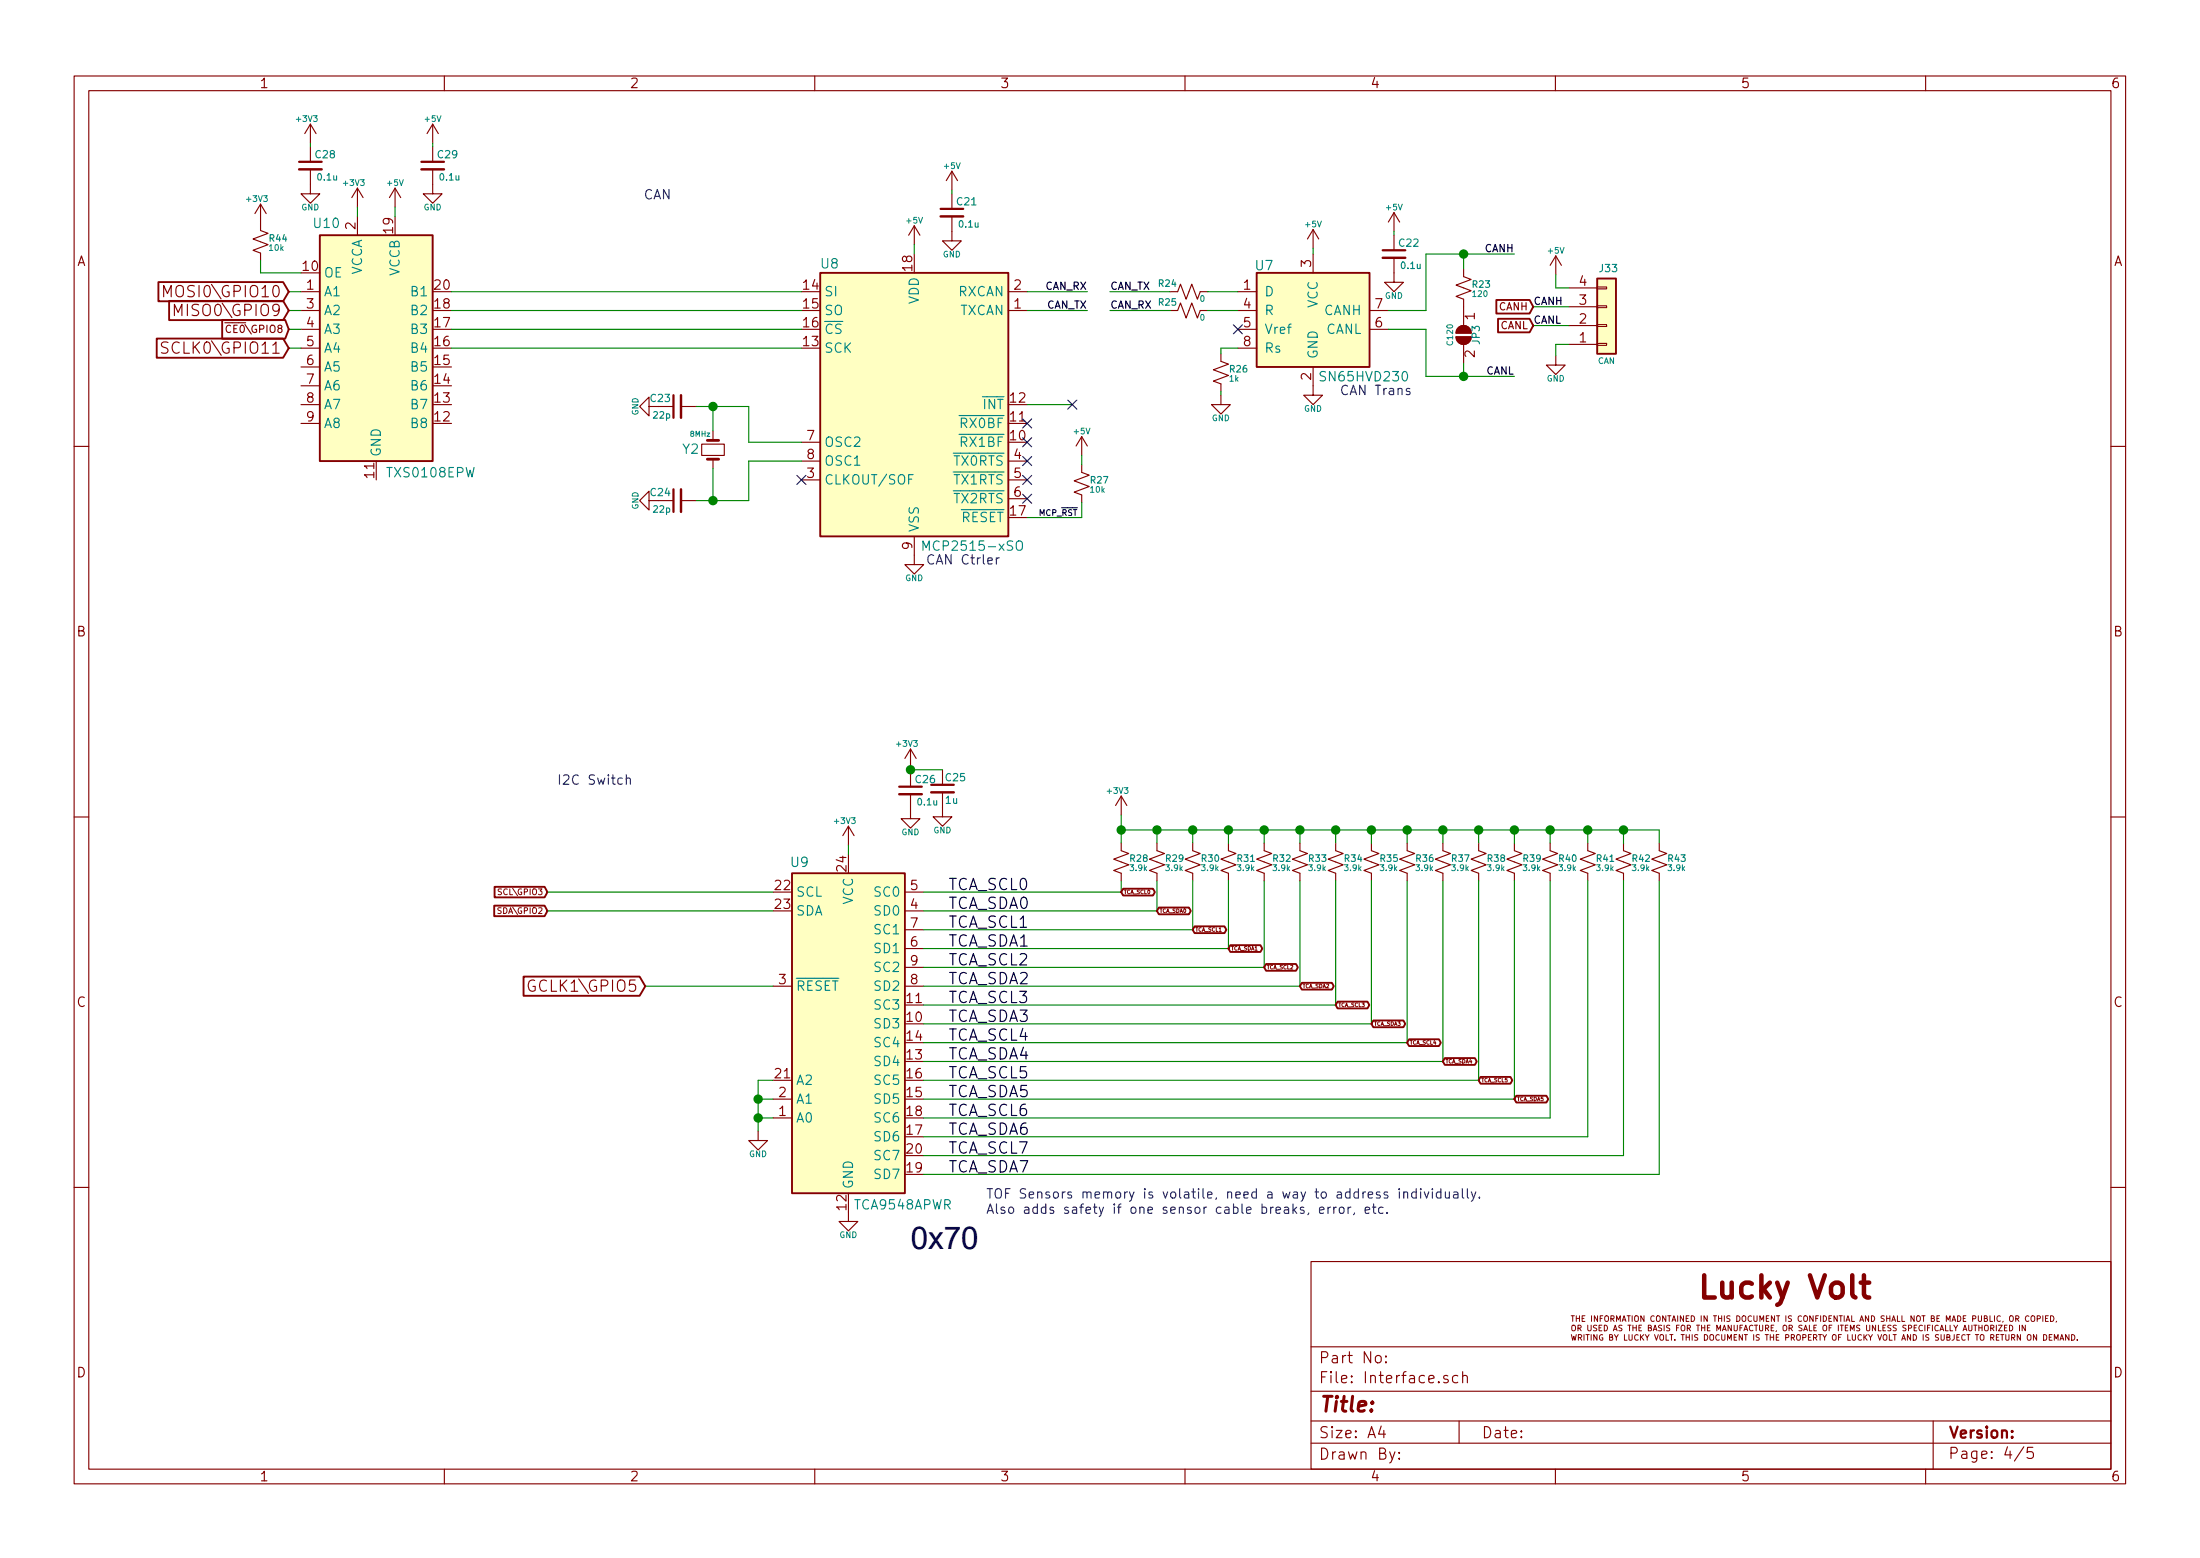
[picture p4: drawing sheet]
<svg xmlns="http://www.w3.org/2000/svg" width="297mm" height="210mm" viewBox="0 0 297 210" stroke-linecap="round" stroke-linejoin="round" font-family="sans-serif">
<g fill="none" stroke="#840000" stroke-width=".15">
<path d="M10 10.3h277v189.9h-277zM12 12.2h273v186.1h-273zM41.9 16.8v2.5M41.9 19.8v2M41.9 16.8l.8 1.2M41.9 16.8l-.8 1.2M58.4 16.8v2.5M58.4 19.8v2M58.4 16.8l.8 1.2M58.4 16.8l-.7 1.2M60 10.3v1.9M110 10.3v1.9"/>
<path d="M160 10.3v1.9M210 10.3v1.9M260 10.3v1.9M35.2 27.6l-.8 1.2M35.2 27.6v3.5l1 .4-2 .8 2 .7-2 .8 1 .4v1M35.2 27.6l.7 1.2M40.6 39.4h2.6M41.9 22.9v3.3h1.3l-1.3 1.2-1.3-1.2h1.3M48.3 25.4l-.8 1.3M48.3 25.4v2.5M48.3 29.2v2.5M48.3 25.4l.7 1.3"/>
<path d="M53.3 25.4l-.7 1.3M53.3 25.4v2.5M53.3 25.4l.8 1.3M58.4 22.9v3.3h1.3l-1.3 1.2-1.3-1.2h1.3M123.4 30.5l-.7 1.2M123.4 30.5v2.5M123.4 30.5l.8 1.2M128.5 23.1l-.7 1.3M128.5 29.2v3.3h1.3l-1.3 1.3-1.2-1.3h1.2M128.5 23.1v2.5M128.5 26.2v2M128.5 23.1l.8 1.3"/>
<path d="M136.1 39.4h2.6M158 39.4h1l.4-1.1 .7 2.1 .8-2.1 .8 2.1 .4-1h1M167.1 39.4h2.6M177.3 31l-.8 1.3M177.3 31v2.5M177.3 34.3v2.5M177.3 31l.8 1.3M188.2 28.7l-.7 1.3M188.2 34.8v3.3h1.3l-1.3 1.3-1.3-1.3h1.3M188.2 28.7v2.5M188.2 31.7v2.1M188.2 28.7l.8 1.3"/>
<path d="M197.6 36.3v1l1 .4-2 .8 2 .7-2 .8 1 .4v3.5M210.1 34.5l-.8 1.3M210.1 34.5v2.6M210.1 34.5l.7 1.3M211.8 38.9h3.8M215.6 38.7h1.3v.3h-1.3zM22.1 40.1v-1.6l.5 1.1 .5-1.1v1.6M22.7 46.2a.68 .68 0 0 0-.8 .1 .36 .36 0 0 0 .2 .6 .53 .53 0 0 1 .6 .5l-.1 .1a.62 .62 0 0 1-.8 .1M23.5 42.6v-1.5l.6 1.1 .5-1.1v1.5M30.4 43.6h.9M31.1 44v-.1a.48 .48 0 0 0-.6 .4 .48 .48 0 0 0 .4 .6l.2-.1M40.6 41.9h2.6"/>
<path d="M40.6 44.4h2.6M40.6 47h2.6M40.6 49.5h2.6M40.6 52.1h2.6M40.6 54.6h2.6M40.6 57.1h2.6M87.6 54.9v-1.3l-1.2 1.3 1.2 1.2v-1.2h3.3M91.9 54.9h2.1M94.7 59.9h3.1v1.6h-3.1zM96.3 58.2v1.2M108.2 59.7h2.5M136.1 41.9h2.6"/>
<path d="M146 58.9l-.7 1.3M146 58.9v2.6M146 58.9l.8 1.3M158 41.9h1l.4-1 .7 2 .8-2 .8 2 .4-1h1M164.8 47.7v1.1l1.1 .3-2.1 .8 2.1 .8-2.1 .7 1 .4v1M164.8 53.3v1.3h1.3l-1.3 1.3-1.2-1.3h1.2M167.1 41.9h2.6M167.1 44.4h2.6M167.1 47h2.6M177.3 49.5v3.8h1.3l-1.3 1.3-1.3-1.3h1.3M184.9 41.9h2.6M184.9 44.4h2.6"/>
<path d="M196.6 45.5h2a1.02 1.02 0 0 1-1 1 1.02 1.02 0 0 1-1-1zM197 44.2a1.03 1.03 0 0 1 1-.2 1.03 1.03 0 0 1 .6 1h-2v-.4zM197.6 46.5v2.5M210.1 48v1.3h1.2l-1.2 1.2-1.3-1.2h1.3M211.8 46.5h3.8M211.8 43.9h3.8M211.8 41.4h3.8M215.6 41.3h1.3v.2h-1.3zM215.6 46.3h1.3v.3h-1.3zM215.6 43.8h1.3v.3h-1.3zM10 60.2h2M87.6 67.6v-1.3l-1.2 1.3 1.2 1.2v-1.2h3.3"/>
<path d="M91.9 67.6h2.1M96.3 62v1.2M108.2 64.8h2.5M108.2 62.2h2.5M123.4 72.4v3.8h1.3l-1.3 1.3-1.2-1.3h1.2M136.1 64.8h2.6M136.1 62.2h2.6M136.1 67.3h2.6M146 62.7v1l1.1 .4-2.1 .8 2.1 .8-2.1 .7 1 .4v1M285 60.2h2M10 110.3h2M114.6 111.5l-.8 1.3"/>
<path d="M114.6 111.5v2.5M114.6 111.5l.7 1.3M122.9 107.2v3.3h1.3l-1.3 1.3-1.2-1.3h1.2M122.9 101.1v2.5M122.9 104.1v2.1M122.9 101.1l.8 1.3M122.9 101.1l-.7 1.3M127.3 106.9v3.3h1.2l-1.2 1.3-1.3-1.3h1.3M127.3 103.9v2M151.4 107.4l-.8 1.3M151.4 113.8v1l1 .4-2 .7 2 .8-2 .8 1 .4v1M151.4 107.4v2.6"/>
<path d="M151.4 107.4l.7 1.3M156.2 113.8v1l1 .4-2 .7 2 .8-2 .8 1 .4v1M161 113.8v1l1.1 .4-2.1 .7 2.1 .8-2.1 .8 1 .4v1M165.9 113.8v1l1 .4-2.1 .7 2.1 .8-2.1 .8 1.1 .4v1M170.7 113.8v1l1 .4-2 .7 2 .8-2 .8 1 .4v1M175.5 113.8v1l1 .4-2 .7 2 .8-2 .8 1 .4v1M180.3 113.8v1l1.1 .4-2.1 .7 2.1 .8-2.1 .8 1 .4v1M185.2 113.8v1l1 .4-2 .7 2 .8-2 .8 1 .4v1M190 113.8v1l1 .4-2 .7 2 .8-2 .8 1 .4v1M194.8 113.8v1l1 .4-2 .7 2 .8-2 .8 1 .4v1M199.6 113.8v1l1.1 .4-2.1 .7 2.1 .8-2.1 .8 1 .4v1M204.5 113.8v1l1 .4-2 .7 2 .8-2 .8 1 .4v1"/>
<path d="M209.3 113.8v1l1 .4-2 .7 2 .8-2 .8 1 .4v1M214.4 113.8v1l1 .4-2 .7 2 .8-2 .8 1 .4v1M219.2 113.8v1l1 .4-2 .7 2 .8-2 .8 1 .4v1M224 113.8v1l1 .4-2 .7 2 .8-2 .8 1 .4v1M285 110.3h2M104.4 133.1h2.5M122.2 133.1h2.5M122.2 122.9h2.5M122.2 120.4h2.5M122.2 128h2.5M122.2 125.5h2.5M122.2 130.6h2.5"/>
<path d="M102.4 152.6v1.3h1.2l-1.2 1.3-1.3-1.3h1.3M104.4 150.9h2.5M104.4 148.3h2.5M10 160.2h2M114.6 163.6v1.2h1.2l-1.2 1.3-1.3-1.3h1.3M177 170.3h108v28h-108zM285 160.2h2M60 198.3v1.9M110 198.3v1.9M160 198.3v1.9M177 194.8h108M177 191.8h108"/>
<path d="M177 187.8h108M177 181.8h108M185.8 183.1a.41 .41 0 0 1 .7 .1v.4a.41 .41 0 0 1-.4 .3 .41 .41 0 0 1-.4-.3zM186.5 192.5l-.4 1h1M186.8 193v1M187.1 183.8h.1l-.1 .1v-.1v.1M187.1 183l.1 .1h-.1v-.1v.1M188.3 195.9l-.5 1.4-.2 .1M188.9 196.8v.1l-.1-.1h.1v.1M188.9 196v.1h-.1l.1-.1v.1M195.5 185.7l-.4-.1-.1 .1-.1 .2a.48 .48 0 0 0 .6 .3l.1 .1-.1 .2-.2 .1-.4-.1M196.8 185.7a.5 .5 0 0 0-.6 0l-.1 .6a.47 .47 0 0 0 .6 .3l.1-.1"/>
<path d="M197 191.8v3M197.5 185.7a.38 .38 0 0 1 .6 .1v.8M197.5 185.1v1.5M210 198.3v1.9M260 198.3v1.9M261 191.8v6.5M273.3 195.2l-1.3 2M274.5 195.3h-.7l-.1 .7a.62 .62 0 0 1 .7 0l.1 .2v.5l-.2 .1h-.4l-.2-.1"/>
</g>
<g fill="none" stroke="#840000" stroke-width=".14">
<path d="M212.1 177.6h.5M212.2 178.9l.2-.1 .2 .1a.46 .46 0 0 1-.1 .7l-.3-.1zM212.3 177.6v.7M212.8 177.6v.7M212.8 177.9h.5M213.1 179.2h.3v-.3l-.3-.1v.8M213.2 179.2l.3 .4M213.3 177.6v.7M213.6 177.9h.3M214 177.6h-.4v.7h.4M214.4 178.8v.6l.1 .2h.3v-.2v-.6M214.9 177.6v.7"/>
<path d="M215.6 178.9l-.3-.1-.1 .1v.2l.3 .2 .1 .1-.2 .2h-.3M215.7 177.6v.7l-.4-.7v.7M215.9 179.2h.3M216.1 177.9h.2M216.3 178.8h-.4v.8h.4M216.4 177.6h-.3v.7M216.6 178.8a.38 .38 0 0 1 .4 .4 .38 .38 0 0 1-.4 .4zM216.7 177.7l.3-.1 .2 .2-.1 .4-.3 .1a.54 .54 0 0 1-.1-.6zM217.5 178l.4-.1v-.3h-.4v.7M217.7 178l.2 .3M217.8 179.6l.3-.8 .2 .8M217.9 179.4h.4"/>
<path d="M218.3 178.3v-.7l.2 .5 .3-.5v.7M219 178.9l-.3-.1-.1 .1a.34 .34 0 0 0 .3 .4v.3h-.3M219 178.3l.3-.7 .2 .7M219.1 178.1h.4M219.7 177.6h.4M219.8 178.8h.4M219.9 177.6v.7M220 178.8v.8M220.4 177.6v.7M220.5 179.2h.4M220.5 178.8v.8M220.7 177.7l.2-.1 .3 .1v.4l-.1 .2h-.2l-.2-.1z"/>
<path d="M220.9 178.8v.8M221.3 179.2h.2M221.6 178.8h-.3v.8h.3M222 177.6v.7l-.5-.7v.7M222.6 179.2h.3v-.3l-.3-.1v.8h.2l.2-.1v-.2l-.2-.1M223.2 179.6l.3-.8 .2 .8M223.3 179.4h.3M223.3 177.6a.35 .35 0 0 0-.4 .4 .35 .35 0 0 0 .4 .3M223.7 177.7l.1-.1h.2a.46 .46 0 0 1 0 .7l-.3-.1zM224.4 178.9l-.3-.1-.2 .2 .1 .1a.31 .31 0 0 1 .3 .4l-.4 .1M224.7 178.8v.8M224.9 177.6v.7l-.4-.7v.7"/>
<path d="M225.2 177.6h.4M225.4 177.6v.7M225.5 178.9l-.3-.1-.2 .1a.34 .34 0 0 0 .4 .4v.3h-.4M225.8 178.3l.2-.7 .3 .7M225.8 178.1h.4M226.4 179.2h.2M226.5 177.6v.7M226.7 178.8h-.3v.8M227 178.9l.2-.1 .3 .1v.4l-.1 .3h-.2l-.2-.1zM227.3 177.6v.7l-.4-.7v.7M227.7 177.9h.2M227.8 179.2h.4v-.3l-.4-.1v.8"/>
<path d="M228 179.2l.2 .4M228 177.6h-.3v.7h.3M228.3 177.6a.39 .39 0 0 1 .5 .3 .39 .39 0 0 1-.5 .4zM229.1 178.8h.4M229.3 178.8v.8M229.7 177.6v.7M229.7 179.2h.5M229.7 178.8v.8M230.2 178.8v.8M230.5 177.6v.7l-.4-.7v.7M230.5 179.2h.3M230.9 178.8h-.4v.8h.4"/>
<path d="M231.5 177.6v.7M231.8 179.6v-.8l.3 .6 .2-.6v.8M232 177.9h.5M232 177.6v.7M232.5 177.6v.7M232.6 179.6l.2-.8 .3 .8M232.6 179.4h.4M232.8 177.6v.7M233.6 177.6h-.3h-.1a.34 .34 0 0 0 .4 .4l-.1 .3h-.4M233.8 178.8v.8l-.5-.8v.8M234.1 178.8v.6l.2 .2h.2l.1-.2v-.6M234.5 177.6a.38 .38 0 0 1 .4 .3 .38 .38 0 0 1-.4 .4z"/>
<path d="M234.9 179.2h.3M235.3 177.7l.2-.1 .2 .2v.4l-.4 .1a.54 .54 0 0 1 0-.6zM235.3 178.8h-.4v.8M235.5 179.6l.2-.8 .3 .8M235.5 179.4h.4M236.5 177.6a.33 .33 0 0 0-.5 .3 .33 .33 0 0 0 .5 .4M236.7 178.9a.34 .34 0 0 0-.5 .3 .34 .34 0 0 0 .5 .3M236.8 177.6v.6l.2 .1h.2v-.7M236.9 178.8h.4M237.1 178.8v.8M237.6 178.8v.6l.1 .2 .3-.1v-.7M237.6 178.3v-.7l.3 .5 .2-.5v.7"/>
<path d="M238.4 179.2h.3l.1-.3-.4-.1v.8M238.5 177.9h.2M238.6 179.2l.2 .4M238.8 177.6h-.3v.7h.3M239.1 179.2h.3M239.5 178.8h-.4v.8h.4M239.6 177.6v.7l-.4-.7v.7M239.9 179.6l-.1 .1M240.1 177.6v.7M240.8 178.9l.1-.1 .2 .1a.44 .44 0 0 1-.1 .7l-.2-.1zM241.1 177.6v.7M241.6 179.2h.3l.1-.3-.4-.1v.8"/>
<path d="M241.8 179.2l.2 .4M241.9 177.6h-.3l-.1 .1v.2a.31 .31 0 0 1 .4 .4h-.4M243.2 177.6a.34 .34 0 0 0-.4 .1 .34 .34 0 0 0 0 .4l.1 .2h.3M243.3 178.9l-.3-.1-.1 .1a.34 .34 0 0 0 .4 .4l-.1 .3h-.3M243.5 179.6l.3-.8 .2 .8M243.6 177.7l.1-.1h.2a.44 .44 0 0 1-.1 .7l-.2-.1zM243.6 179.4h.4M244.3 178.8v.8h.4M244.8 177.6v.7l-.5-.7v.7M244.9 179.2h.3M245.2 177.9h.2M245.3 178.8h-.4v.8h.4"/>
<path d="M245.5 177.6h-.3v.7M245.8 177.6v.7M246.2 177.6a.38 .38 0 0 1 .4 .3 .38 .38 0 0 1-.4 .4zM246.2 178.9l.3-.1 .1 .3v.4l-.3 .1a.54 .54 0 0 1-.1-.7zM246.9 177.9h.3M247 179.2h.2M247.3 177.6h-.4v.7h.4M247.3 178.8h-.3v.8M248.1 177.6v.7l-.5-.7v.7M248.2 178.8v.8M248.5 178.8h.4M248.5 177.6v.7"/>
<path d="M248.7 178.8v.8M249 177.6v.7M249.1 179.2h.3M249.3 178.3l.2-.7 .3 .7M249.3 178.1h.4M249.5 178.8h-.4v.8h.4M249.8 179.6v-.8l.3 .6 .2-.6v.8M250 177.6v.7h.4M251.1 178.3l.3-.7 .2 .7M251.1 178.9l-.3-.1-.1 .1a.34 .34 0 0 0 .4 .4l-.1 .3h-.3M251.2 178.1h.3M252 178.8v.6l.2 .2 .2-.1 .1-.7"/>
<path d="M252.3 177.6v.7l-.4-.7v.7M252.7 177.6a.38 .38 0 0 1 .4 .3 .38 .38 0 0 1-.4 .4zM253.2 178.8v.8l-.4-.8v.8M253.6 178.8v.8h.4M254.2 179.2h.3M254.4 177.6h-.3h-.1a.34 .34 0 0 0 .4 .4l-.1 .3h-.3M254.6 178.8h-.4v.8h.4M254.7 177.9h.5M254.7 177.6v.7M255.2 177.6v.7M255.3 178.9l-.3-.1-.1 .1a.34 .34 0 0 0 .4 .4l-.1 .3h-.3M255.4 178.3l.3-.7 .2 .7"/>
<path d="M255.5 178.1h.4M256 178.9l-.2-.1-.2 .2 .1 .2 .3 .1v.3h-.4M256.2 177.6v.7h.3M256.8 177.6v.7h.4M257.4 178.9l-.4-.1-.1 .1a.34 .34 0 0 0 .4 .4v.3h-.4M257.7 179.2h.3l.1-.3-.4-.1v.8M258.4 179.2h.3M258.4 177.6v.7l-.4-.7v.7M258.8 178.8h-.4v.8h.4M258.8 177.7l.2-.1h.2a.44 .44 0 0 1-.1 .7l-.3-.1zM259.5 177.6h.4M259.6 178.9a.34 .34 0 0 0-.5 .3 .34 .34 0 0 0 .5 .3"/>
<path d="M259.7 177.6v.7M259.9 178.8v.8M260.2 179.2h.3M260.6 178.8h-.4v.8M260.8 177.9h.3v-.3h-.3v.7h.3l.1-.2-.2-.2M260.9 178.8v.8M261.5 177.9h.3M261.7 178.9a.35 .35 0 0 0-.5 .3 .35 .35 0 0 0 .5 .4v-.1M261.9 177.6h-.4v.7h.4M261.9 179.6l.3-.8 .2 .8M262 179.4h.4M262.7 178.8v.8h.3"/>
<path d="M262.8 178.3v-.7l.2 .5 .3-.5v.7M263.3 178.8v.8h.4M263.6 178.3l.2-.7 .3 .7M263.6 178.1h.4M263.8 178.8l.3 .4 .2-.4M264.1 179.2v.4M264.3 177.6a.38 .38 0 0 1 .4 .3 .38 .38 0 0 1-.4 .4zM265 179.6l.3-.8 .3 .8M265.1 177.9h.2M265.1 179.4h.4M265.4 177.6h-.3v.7h.3M265.8 178.8v.6l.1 .2h.3v-.2v-.6"/>
<path d="M266.3 178l.5-.1v-.3h-.5v.7M266.5 178.8h.4M266.7 178.8v.8M267.1 177.6v.6l.2 .1h.2v-.7M267.2 179.2h.4M267.2 178.8v.8M267.6 178.8v.8M267.9 177.9h.4v-.3h-.4v.7h.3l.2-.2-.2-.2M268 178.9l.1-.1 .3 .1 .1 .4-.1 .3h-.3l-.1-.1zM268.7 177.6v.7h.3M268.8 179.2h.4v-.3l-.4-.1v.8M269 179.2l.2 .4"/>
<path d="M269.3 177.6v.7M269.5 178.8v.8M269.8 178.8h.5l-.5 .8h.5M270.1 177.6a.35 .35 0 0 0-.5 .4 .35 .35 0 0 0 .5 .3M270.5 178.3l-.1 .1M270.6 179.2h.3M271 178.8h-.4v.8h.4M271.3 178.8a.38 .38 0 0 1 .5 .4 .38 .38 0 0 1-.5 .4zM271.3 177.7l.2-.1 .3 .1v.4l-.1 .2h-.2l-.2-.1zM272.2 178l.3-.1v-.3h-.3v.7M272.3 178l.3 .3M272.7 178.8v.8"/>
<path d="M273.5 178.8v.8l-.5-.8v.8M273.9 177.6a.34 .34 0 0 0-.4 .3 .34 .34 0 0 0 .4 .4M274.3 177.7l.1-.1 .3 .1v.4l-.1 .2h-.2l-.1-.1zM275.1 178l.4-.1v-.3h-.4v.7M275.8 177.6v.7M276.2 177.9h.2M276.6 177.6h-.4v.7h.4M276.9 177.6a.39 .39 0 0 1 .4 .3 .39 .39 0 0 1-.4 .4zM277.7 178.3l-.1 .1M212.2 180.1l.1 .8 .2-.6 .1 .6 .2-.8M213.1 180.5h.4v-.3l-.4-.1v.8M213.3 180.5l.3 .4"/>
<path d="M213.9 180.1v.8M214.1 180.1h.5M214.4 180.1v.8M214.8 180.1v.8M215.6 180.1v.8l-.4-.8v.8M216.4 180.2a.35 .35 0 0 0-.5 .3 .35 .35 0 0 0 .5 .3v-.3h-.1M217.3 180.5l.4-.1v-.2l-.4-.1v.8h.3l.2-.3-.2-.1M218 180.1l.2 .4 .3-.4M218.2 180.5v.4M219.3 180.1v.8h.4M219.9 180.1v.6l.2 .2 .2-.1 .1-.7M221.2 180.2a.34 .34 0 0 0-.5 .3 .34 .34 0 0 0 .5 .3"/>
<path d="M221.5 180.1v.8M221.6 180.4l.3 .5M221.9 180.1l-.4 .4M222.1 180.1l.3 .4 .3-.4M222.4 180.5v.4M223.4 180.1l.2 .8 .3-.8M224.2 180.2l.2-.1 .2 .3v.4h-.4a.54 .54 0 0 1 0-.6zM224.9 180.1v.8h.4M225.5 180.1h.4M225.7 180.1v.8M226.1 180.8v.1M227 180.1h.4"/>
<path d="M227.2 180.1v.8M227.7 180.1v.8M227.7 180.5h.4M228.1 180.1v.8M228.5 180.1v.8M229.2 180.2l-.3-.1-.1 .1v.2l.4 .1v.2l-.1 .2-.3-.1M230.1 180.1a.39 .39 0 0 1 .5 .4 .39 .39 0 0 1-.5 .4zM230.9 180.2l.1-.1 .3 .1 .1 .4-.1 .2-.3 .1-.1-.1zM232.1 180.2a.34 .34 0 0 0-.5 .3 .34 .34 0 0 0 .5 .3M232.5 180.1v.6l.1 .2 .3-.1v-.7M233.2 180.9v-.8l.3 .6 .3-.6v.8M234.1 180.5h.3"/>
<path d="M234.5 180.1h-.4v.8h.4M235.3 180.1v.8l-.5-.8v.8M235.5 180.1h.4M235.7 180.1v.8M236.8 180.1v.8M237.5 180.2l-.3-.1-.1 .1a.34 .34 0 0 0 .4 .4v.2h-.4M238.3 180.1h.5M238.6 180.1v.8M239 180.5h.5M239 180.1v.8M239.5 180.1v.8M239.8 180.5h.3"/>
<path d="M240.2 180.1h-.4v.8h.4M241.1 180.5l.4-.1v-.2l-.4-.1v.8M241.9 180.5l.4-.1v-.2l-.4-.1v.8M242 180.5l.3 .4M242.6 180.2l.3-.1 .2 .3v.4h-.4a.54 .54 0 0 1-.1-.6zM243.4 180.5h.4v-.3l-.4-.1v.8M244.2 180.5h.2M244.6 180.1h-.4v.8h.4M244.9 180.5h.3l.1-.3-.4-.1v.8M245.1 180.5l.2 .4M245.5 180.1h.4M245.7 180.1v.8"/>
<path d="M246.1 180.1l.3 .4 .2-.4M246.4 180.5v.4M247.4 180.2l.3-.1 .2 .3v.4h-.4a.54 .54 0 0 1-.1-.6zM248.2 180.5h.3M248.6 180.1h-.4v.8M249.5 180.1v.8h.3M250.1 180.1v.6l.1 .2 .3-.1v-.7M251.3 180.2a.34 .34 0 0 0-.5 .3 .34 .34 0 0 0 .5 .3M251.7 180.1v.8M251.8 180.4l.3 .5M252.1 180.1l-.4 .4M252.3 180.1l.3 .4 .2-.4"/>
<path d="M252.6 180.5v.4M253.5 180.1l.3 .8 .3-.8M254.3 180.2l.3-.1 .2 .3-.1 .4h-.3a.54 .54 0 0 1-.1-.6zM255.1 180.1v.8h.4M255.6 180.1h.4M255.8 180.1v.8M256.8 180.9l.2-.8 .3 .8M256.8 180.7h.4M258 180.1v.8l-.5-.8v.8M258.3 180.1a.39 .39 0 0 1 .5 .4 .39 .39 0 0 1-.5 .4zM259.7 180.1v.8M260.4 180.2h-.3l-.1 .2a.31 .31 0 0 1 .4 .4h-.4"/>
<path d="M261.7 180.2l-.3-.1-.1 .1v.2l.4 .1v.2l-.1 .2-.3-.1M262.1 180.1v.6l.1 .2 .2-.1 .1-.1v-.6M262.9 180.5l.3-.1v-.2l-.3-.1v.8h.2l.2-.1v-.2l-.2-.1M263.9 180.1v.6l-.2 .1-.1 .1M264.2 180.5h.3M264.6 180.1h-.4v.8h.4M265.3 180.2a.34 .34 0 0 0-.4 0 .34 .34 0 0 0 0 .5l.1 .1h.3M265.6 180.1h.4M265.8 180.1v.8M266.7 180.1h.5M266.9 180.1v.8M267.4 180.2l.1-.1 .3 .1 .1 .4-.1 .2-.3 .1-.1-.1z"/>
<path d="M268.8 180.5l.4-.1v-.2l-.4-.1v.8M269 180.5l.2 .4M269.5 180.5h.3M269.9 180.1h-.4v.8h.4M270.1 180.1h.5M270.3 180.1v.8M270.8 180.1v.6l.2 .2 .2-.1v-.7M271.6 180.5h.4v-.3l-.4-.1v.8M271.8 180.5l.2 .4M272.8 180.1v.8l-.4-.8v.8M273.8 180.2l.1-.1 .3 .1v.4l-.1 .2-.2 .1-.1-.1zM275 180.1v.8l-.5-.8v.8"/>
<path d="M275.9 180.1a.38 .38 0 0 1 .5 .4 .38 .38 0 0 1-.5 .4zM276.7 180.5h.2M277.1 180.1h-.4v.8h.4M277.4 180.9v-.8l.2 .6 .3-.6v.8M278.1 180.9l.3-.8 .2 .8M278.2 180.7h.4M279.3 180.1v.8l-.4-.8v.8M279.7 180.1a.38 .38 0 0 1 .4 .4 .38 .38 0 0 1-.4 .4zM280.5 180.8v.1"/>
</g>
<path d="M251.2 173.1h1.2M251.7 172.1v2.6l.1 .2 .3 .2h.3" fill="none" stroke="#840000" stroke-width=".61"/>
<path d="M40.4 22.9h3M56.9 22.9h3M127 29.2h3M186.7 34.8h3M91.9 53.3v3.1M91.9 66v3.1M121.4 107.2h3.1M125.7 106.9h3.1" fill="none" stroke="#840000" stroke-width=".33"/>
<path d="M40.4 21.8h3M56.9 21.8h3M127 28.2h3M186.7 33.8h3M90.9 53.3v3.1M90.9 66v3.1M121.4 106.2h3.1M125.7 105.9h3.1" fill="none" stroke="#840000" stroke-width=".3"/>
<path d="M95.5 59.4h1.5M95.5 62h1.5" fill="none" stroke="#840000" stroke-width=".38"/>
<g fill="#ffffc2" stroke="#ffffc2" stroke-width=".14">
<path d="M43.2 31.7h15.2v30.5h-15.2z"/>
<path d="M106.9 117.9h15.3v43.1h-15.3z"/>
<path d="M169.7 36.8h15.2v12.7h-15.2z"/>
<path d="M215.6 37.6h2.6v10.1h-2.6z"/>
<path d="M110.7 36.8h25.4v35.6h-25.4z"/>
</g>
<g fill="none" stroke="#840000" stroke-width=".25">
<path d="M21.4 38.1h16.8l.8 1.3-.8 1.3h-16.8zM43.2 31.7h15.2v30.5h-15.2zM110.7 36.8h25.4v35.6h-25.4zM169.7 36.8h15.2v12.7h-15.2zM215.6 37.6h2.6v10.1h-2.6zM21.2 45.7h17l.8 1.3-.8 1.3h-17zM22.8 40.6h15.4l.8 1.3-.8 1.3h-15.4zM30 43.2h8.5l.5 1.2-.5 1.3h-8.5zM202 40.5h4.5l.5 .9-.5 .9h-4.5zM202.3 43h4.2l.5 .9-.5 1h-4.2zM66.8 119.7h6.7l.4 .7-.4 .7h-6.7zM106.9 117.9h15.3v43.1h-15.3z"/>
<path d="M151.6 119.9h4.1l.2 .5-.2 .4h-4.1l-.2-.4zM66.7 122.2h6.8l.4 .7-.4 .7h-6.8zM70.7 131.8h15.7l.7 1.3-.7 1.3h-15.7zM156.5 122.5h4l.3 .4-.3 .5h-4l-.3-.5zM161.3 125h4l.3 .5-.3 .4h-4l-.3-.4zM166.1 127.6h4.1l.2 .4-.2 .5h-4.1l-.2-.5zM170.9 130.1h4.1l.2 .5-.2 .4h-4.1l-.2-.4zM175.8 132.6h4l.3 .5-.3 .4h-4l-.3-.4zM180.6 135.2h4l.3 .4-.3 .5h-4l-.3-.5zM185.4 137.7h4.1l.2 .5-.2 .4h-4.1l-.2-.4zM190.2 140.3h4.1l.2 .4-.2 .5h-4.1l-.2-.5zM195.1 142.8h4l.3 .5-.3 .4h-4l-.3-.4z"/>
<path d="M199.9 145.3h4l.3 .5-.3 .4h-4l-.3-.4zM204.7 147.9h4.1l.2 .4-.2 .5h-4.1l-.2-.5z"/>
</g>
<g fill="#840000" stroke="#840000" stroke-width=".15">
<path d="M197 44.2a1.03 1.03 0 0 1 1-.2 1.03 1.03 0 0 1 .6 1h-2v-.4z"/>
<path d="M196.6 45.5h2a1.02 1.02 0 0 1-1 1 1.02 1.02 0 0 1-1-1z"/>
</g>
<path d="M123.3 64.1h-.6v1.2M124.6 74.3v-1.3l.4 .9 .5-.9v1.3M137.3 73.2a.45 .45 0 0 1 .7 0 .88 .88 0 0 1-.3 1.1l-.3-.1a1.07 1.07 0 0 1-.1-1z" fill="none" stroke="#008484" stroke-width=".15"/>
<g fill="none" stroke="#008400" stroke-width=".15">
<path d="M41.9 19.3v.5M58.4 19.3v.5M35.2 35.2v1.6h5.4M39 39.4h1.6M48.3 27.9v1.3M53.3 27.9v1.3M61 39.4h47.2M123.4 33v1.3M128.5 25.6v.6M138.7 39.4h8.1M149.9 39.4h8.1M163.1 39.4h4"/>
<path d="M177.3 33.5v.8M188.2 31.2v.5M197.6 34.3v2M204.5 34.3h-12v7.6h-5M210.1 37.1v1.8h1.7M39 44.4h1.6M39 47h1.6M39 41.9h1.6M61 44.4h47.2M61 47h47.2M61 41.9h47.2M94 54.9h7.1v4.8h7.1"/>
<path d="M96.3 54.9v3.3M138.7 54.6h6.1M138.7 41.9h8.1M149.9 41.9h8.1M163.1 41.9h4M164.8 52.8v.5M167.1 47h-2.3v.7M187.5 44.4h5v6.4h12M197.6 49v1.8M207 41.4h4.8M207 43.9h4.8M211.8 46.5h-1.7v1.5"/>
<path d="M96.3 63.2v4.4M108.2 62.2h-7.1v5.4h-7.1M146 67.8v2h-7.3M146 61.5v1.2M114.6 114v1.3M122.9 103.6v.5M122.9 103.9h4.4M151.4 112h72.6v1.8M151.4 110v3.8M151.4 118.9v1.5h-26.7M156.2 118.9v4h-31.5M156.2 112v1.8"/>
<path d="M161 112v1.8M161 118.9v6.6h-36.3M165.9 118.9v9.1h-41.2M165.9 112v1.8M170.7 112v1.8M170.7 118.9v11.7h-46M175.5 112v1.8M175.5 118.9v14.2h-50.8M180.3 118.9v16.7h-55.6M180.3 112v1.8M185.2 112v1.8M185.2 118.9v19.3h-60.5"/>
<path d="M190 112v1.8M190 118.9v21.8h-65.3M194.8 112v1.8M194.8 118.9v24.4h-70.1M199.6 118.9v26.9h-74.9M199.6 112v1.8M204.5 112v1.8M204.5 118.9v29.4h-79.8M209.3 118.9v32h-84.6M209.3 112v1.8M214.4 118.9v34.5h-89.7M214.4 112v1.8"/>
<path d="M219.2 118.9v37.1h-94.5M219.2 112v1.8M224 118.9v39.6h-99.3M73.9 120.4h30.5M73.9 122.9h30.5M87.1 133.1h17.3M102.4 150.9h2M102.4 148.3h2M104.4 145.8h-2v6.8"/>
</g>
<g fill="none" stroke="#0000c2" stroke-width=".15">
<path d="M190.3 52.5a.31 .31 0 0 0-.4 .1v.2h.3l.2 .2-.1 .2-.1 .1-.3-.1M134.5 75.3v.8M134.9 75.3h-.3l-.1 .2M84.6 104.6v1.2M84.6 105.1v-.1a.32 .32 0 0 1 .5 .2v.6M176.7 163.7l-.1 .2M178.2 163.3l.6-.1-.1-.2-.4-.1-.1 .2v.6h.5M179.3 162.9v.8M179.7 162.9l-.3 .1-.1 .1M180.1 162.9v.8M180.4 162.9l-.2 .1-.1 .1M180.9 163l.3-.1 .3 .2v.4l-.1 .2h-.3l-.2-.1-.1-.5z"/>
<path d="M182 162.9v.8M182.4 162.9l-.3 .1-.1 .1M182.9 163.7l-.1 .2M184.3 163.3l.6-.1v-.2l-.4-.1-.2 .2 .1 .6h.5M185.3 162.9h.5M185.5 162.5v1.1v.1h.3M186.7 163l-.3-.1-.3 .2v.4l.2 .2h.4M187.3 163.6l.1 .1h-.2l.1-.1v.1M187.4 160.9a.31 .31 0 0 0-.5 .1v.2l.3 .1 .2 .2v.1l-.2 .1-.3-.1M188.9 160.4l-.1 .1h.2l-.1-.1v.1M188.9 160.9v.8M189.5 161l.1-.1a.31 .31 0 0 1 .5 .1v.7"/>
<path d="M189.5 160.9v.8M191.2 160.9h-.3l-.3 .2v.4l.1 .1h.5M191.2 160.4v1.3M191.8 160.4v.1M191.8 160.9v.8M192.3 160.9l.3 .8 .3-.8M193.4 160.4v.1M193.4 160.9v.8M194.5 160.9h-.3l-.3 .2v.4l.2 .1h.4M194.5 160.4v1.3M195.1 160.9v.6a.31 .31 0 0 0 .5 .1h.1M195.7 160.9v.8"/>
<path d="M196.3 160.9h.5v.8M196.8 161.2h-.4a.25 .25 0 0 0-.2 .2 .25 .25 0 0 0 .2 .3l.4-.1M197.4 160.4v1.1l.2 .2M198.1 160.4v1.1l.2 .2M198.7 160.9l.3 .8M199.3 160.9l-.5 1.1-.1 .1M199.7 161.6v.1"/>
</g>
<g fill="#008400" stroke="#008400" stroke-width=".25">
<circle cx="194.8" cy="112" r=".51"/>
<circle cx="96.3" cy="67.6" r=".51"/>
<circle cx="175.5" cy="112" r=".51"/>
<circle cx="102.4" cy="148.3" r=".51"/>
<circle cx="102.4" cy="150.9" r=".51"/>
<circle cx="151.4" cy="112" r=".51"/>
<circle cx="156.2" cy="112" r=".51"/>
<circle cx="161" cy="112" r=".51"/>
<circle cx="204.5" cy="112" r=".51"/>
<circle cx="165.9" cy="112" r=".51"/>
<circle cx="197.6" cy="34.3" r=".51"/>
<circle cx="185.2" cy="112" r=".51"/>
<circle cx="199.6" cy="112" r=".51"/>
<circle cx="96.3" cy="54.9" r=".51"/>
<circle cx="122.9" cy="103.9" r=".51"/>
<circle cx="214.4" cy="112" r=".51"/>
<circle cx="209.3" cy="112" r=".51"/>
<circle cx="197.6" cy="50.8" r=".51"/>
<circle cx="170.7" cy="112" r=".51"/>
<circle cx="190" cy="112" r=".51"/>
<circle cx="180.3" cy="112" r=".51"/>
<circle cx="219.2" cy="112" r=".51"/>
</g>
<g fill="none" stroke="#000084" stroke-width=".15">
<path d="M138.1 56.5l1.2 1.3M138.1 59.1l1.2 1.2M139.3 56.5l-1.2 1.3M139.3 59.1l-1.2 1.2M144.2 54l1.2 1.2M145.4 54l-1.2 1.2M166.5 43.8l1.2 1.3M167.7 43.8l-1.2 1.3M107.6 64.2l1.2 1.2M108.8 64.2l-1.2 1.2M138.1 61.6l1.2 1.2M138.1 64.2l1.2 1.2"/>
<path d="M138.1 66.7l1.2 1.2M139.3 61.6l-1.2 1.2M139.3 64.2l-1.2 1.2M139.3 66.7l-1.2 1.2"/>
</g>
<text font-size="4.2" x="123" y="168.6">0x70</text>
<text font-size="4.2" fill="#840000" x="229" y="175.3">Lucky Volt</text>
<text font-size="2.8" fill="#840000" x="178" y="190.5">Title:</text>
<g font-size="2.1" fill="#840000">
<text x="23.2" y="40.1">MOSI0\GPIO10</text>
<text x="22.9" y="47.7">SCLK0\GPIO11</text>
<text x="24.4" y="42.7">MISO0\GPIO9</text>
<text x="71.9" y="133.9">GCLK1\GPIO5</text>
<text x="178" y="184">Part No:</text>
<text x="178" y="186.7">File: Interface.sch</text>
<text x="178" y="194.1">Size: A4</text>
<text x="178" y="197">Drawn By:</text>
<text x="200" y="194.1">Date:</text>
<text x="263" y="194.1">Version:</text>
<text x="263" y="196.9">Page: 4/5</text>
</g>
<g font-size="2.1">
<text x="128" y="122.7">TCA_SDA0</text>
<text x="128" y="125.2">TCA_SCL1</text>
<text x="128" y="120.1">TCA_SCL0</text>
<text x="128" y="127.8">TCA_SDA1</text>
<text x="128" y="130.3">TCA_SCL2</text>
<text x="128" y="132.8">TCA_SDA2</text>
<text x="128" y="135.4">TCA_SCL3</text>
<text x="128" y="137.9">TCA_SDA3</text>
<text x="128" y="140.5">TCA_SCL4</text>
<text x="128" y="143">TCA_SDA4</text>
<text x="128" y="145.5">TCA_SCL5</text>
<text x="128" y="148.1">TCA_SDA5</text>
<text x="128" y="150.6">TCA_SCL6</text>
<text x="128" y="153.2">TCA_SDA6</text>
<text x="128" y="155.7">TCA_SCL7</text>
<text x="128" y="158.2">TCA_SDA7</text>
</g>
<g font-size="1.8" fill="#840000">
<text x="35" y="11.9">1</text>
<text x="85" y="11.9">2</text>
<text x="135" y="11.9">3</text>
<text x="185" y="11.9">4</text>
<text x="235" y="11.9">5</text>
<text x="285" y="11.9">6</text>
<text x="10.4" y="35.9">A</text>
<text x="48" y="31" transform="rotate(-90 48 31)">2</text>
<text x="53.1" y="31.4" transform="rotate(-90 53.1 31.4)">19</text>
<text x="285.4" y="35.9">A</text>
<text x="40.9" y="36.6">10</text>
<text x="41.4" y="39.1">1</text>
<text x="41.4" y="41.7">3</text>
<text x="58.7" y="41.7">18</text>
<text x="58.7" y="39.1">20</text>
<text x="108.5" y="39.1">14</text>
<text x="108.5" y="41.7">15</text>
<text x="123.2" y="36.5" transform="rotate(-90 123.2 36.5)">18</text>
<text x="136.9" y="41.7">1</text>
<text x="136.9" y="39.1">2</text>
<text x="167.9" y="39.1">1</text>
<text x="167.9" y="41.7">4</text>
<text x="177" y="36" transform="rotate(-90 177 36)">3</text>
<text x="185.7" y="41.7">7</text>
<text x="213.3" y="41.1">3</text>
<text x="213.3" y="38.6">4</text>
<text x="41.4" y="44.2">4</text>
<text x="41.4" y="46.7">5</text>
<text x="58.7" y="46.7">16</text>
<text x="58.7" y="44.2">17</text>
<text x="108.5" y="46.7">13</text>
<text x="108.5" y="44.2">16</text>
<text x="167.9" y="44.2">5</text>
<text x="167.9" y="46.7">8</text>
<text x="185.7" y="44.2">6</text>
<text x="199.1" y="43.1" transform="rotate(-90 199.1 43.1)">1</text>
<text x="213.3" y="46.2">1</text>
<text x="213.3" y="43.7">2</text>
<text x="41.4" y="49.3">6</text>
<text x="41.4" y="51.8">7</text>
<text x="58.7" y="51.8">14</text>
<text x="58.7" y="49.3">15</text>
<text x="177" y="51.3" transform="rotate(-90 177 51.3)">2</text>
<text x="199.1" y="48.2" transform="rotate(-90 199.1 48.2)">2</text>
<text x="41.4" y="54.4">8</text>
<text x="41.4" y="56.9">9</text>
<text x="58.7" y="56.9">12</text>
<text x="58.7" y="54.4">13</text>
<text x="109" y="59.4">7</text>
<text x="136.4" y="59.4">10</text>
<text x="136.4" y="56.9">11</text>
<text x="136.4" y="54.4">12</text>
<text x="50.5" y="64.5" transform="rotate(-90 50.5 64.5)">11</text>
<text x="109" y="64.5">3</text>
<text x="109" y="62">8</text>
<text x="136.9" y="62">4</text>
<text x="136.9" y="64.5">5</text>
<text x="136.4" y="69.6">17</text>
<text x="136.9" y="67.1">6</text>
<text x="123.2" y="74.1" transform="rotate(-90 123.2 74.1)">9</text>
<text x="10.4" y="85.9">B</text>
<text x="285.4" y="85.9">B</text>
<text x="114.3" y="117.5" transform="rotate(-90 114.3 117.5)">24</text>
<text x="104.7" y="120.1">22</text>
<text x="104.7" y="122.7">23</text>
<text x="123" y="122.7">4</text>
<text x="123" y="120.1">5</text>
<text x="123" y="125.2">7</text>
<text x="123" y="127.8">6</text>
<text x="123" y="130.3">9</text>
<text x="10.4" y="135.9">C</text>
<text x="105.2" y="132.8">3</text>
<text x="122.5" y="137.9">10</text>
<text x="122.5" y="135.4">11</text>
<text x="123" y="132.8">8</text>
<text x="285.4" y="135.9">C</text>
<text x="122.5" y="143">13</text>
<text x="122.5" y="140.5">14</text>
<text x="104.7" y="145.5">21</text>
<text x="105.2" y="148.1">2</text>
<text x="122.5" y="148.1">15</text>
<text x="122.5" y="145.5">16</text>
<text x="105.2" y="150.6">1</text>
<text x="122.5" y="153.2">17</text>
<text x="122.5" y="150.6">18</text>
<text x="122.5" y="155.7">20</text>
<text x="122.5" y="158.2">19</text>
<text x="114.3" y="163.3" transform="rotate(-90 114.3 163.3)">12</text>
<text x="10.4" y="185.9">D</text>
<text x="285.4" y="185.9">D</text>
<text x="35" y="199.9">1</text>
<text x="85" y="199.9">2</text>
<text x="135" y="199.9">3</text>
<text x="185" y="199.9">4</text>
<text x="235" y="199.9">5</text>
<text x="285" y="199.9">6</text>
</g>
<g font-size="1.8" fill="#0000c2">
<text x="86.9" y="26.9">CAN</text>
<text x="180.8" y="53.3">CAN Trans</text>
<text x="125" y="76.2">CAN Ctrler</text>
<text x="75.2" y="105.9">I2C Switch</text>
<text x="133.1" y="161.8">TOF Sensors memory is volatile, need a way to address individually.</text>
<text x="133.1" y="163.8">Also adds safety if one sensor cable breaks, error, etc.</text>
</g>
<g font-size="1.8" fill="#008484">
<text x="42.4" y="30.8">U10</text>
<text x="43.7" y="40">A1</text>
<text x="43.7" y="37.5">OE</text>
<text x="48.9" y="37.3" transform="rotate(-90 48.9 37.3)">VCCA</text>
<text x="54" y="37.3" transform="rotate(-90 54 37.3)">VCCB</text>
<text x="55.7" y="40">B1</text>
<text x="110.9" y="36.2">U8</text>
<text x="111.3" y="40">SI</text>
<text x="124.1" y="41.1" transform="rotate(-90 124.1 41.1)">VDD</text>
<text x="129.3" y="40">RXCAN</text>
<text x="169.6" y="36.5">U7</text>
<text x="170.7" y="40">D</text>
<text x="177.9" y="41.6" transform="rotate(-90 177.9 41.6)">VCC</text>
<text x="43.7" y="42.5">A2</text>
<text x="43.7" y="45.1">A3</text>
<text x="43.7" y="47.6">A4</text>
<text x="55.7" y="47.6">B4</text>
<text x="55.7" y="45.1">B3</text>
<text x="55.7" y="42.5">B2</text>
<text x="111.3" y="47.6">SCK</text>
<text x="111.3" y="42.5">SO</text>
<text x="111.3" y="45.1">CS</text>
<text x="129.5" y="42.5">TXCAN</text>
<text x="170.7" y="42.5">R</text>
<text x="170.7" y="45.1">Vref</text>
<text x="170.7" y="47.6">Rs</text>
<text x="178.8" y="42.5">CANH</text>
<text x="179" y="45.1">CANL</text>
<text x="43.7" y="50.2">A5</text>
<text x="43.7" y="52.7">A6</text>
<text x="55.7" y="52.7">B6</text>
<text x="55.7" y="50.2">B5</text>
<text x="177.9" y="48.5" transform="rotate(-90 177.9 48.5)">GND</text>
<text x="178.6" y="51.5">SN65HVD230</text>
<text x="43.7" y="55.2">A7</text>
<text x="43.7" y="57.8">A8</text>
<text x="55.7" y="57.8">B8</text>
<text x="55.7" y="55.2">B7</text>
<text x="129.8" y="57.8">RX0BF</text>
<text x="132.8" y="55.2">INT</text>
<text x="51.4" y="61.7" transform="rotate(-90 51.4 61.7)">GND</text>
<text x="52.5" y="64.4">TXS0108EPW</text>
<text x="92.2" y="61.3">Y2</text>
<text x="111.3" y="65.4">CLKOUT/SOF</text>
<text x="111.3" y="60.3">OSC2</text>
<text x="111.3" y="62.9">OSC1</text>
<text x="128.9" y="62.9">TX0RTS</text>
<text x="128.9" y="65.4">TX1RTS</text>
<text x="129.8" y="60.3">RX1BF</text>
<text x="124.1" y="71.9" transform="rotate(-90 124.1 71.9)">VSS</text>
<text x="128.9" y="67.9">TX2RTS</text>
<text x="129.7" y="70.5">RESET</text>
<text x="125.3" y="74.3">MCP2515-xSO</text>
<text x="106.8" y="117">U9</text>
<text x="107.4" y="121">SCL</text>
<text x="107.4" y="123.6">SDA</text>
<text x="115.2" y="122.1" transform="rotate(-90 115.2 122.1)">VCC</text>
<text x="118.2" y="123.6">SD0</text>
<text x="118.2" y="121">SC0</text>
<text x="118.2" y="128.6">SD1</text>
<text x="118.2" y="126.1">SC1</text>
<text x="118.2" y="131.2">SC2</text>
<text x="107.4" y="133.7">RESET</text>
<text x="118.2" y="136.3">SC3</text>
<text x="118.2" y="133.7">SD2</text>
<text x="118.2" y="138.8">SD3</text>
<text x="118.2" y="143.9">SD4</text>
<text x="118.2" y="141.3">SC4</text>
<text x="107.4" y="149">A1</text>
<text x="107.4" y="146.4">A2</text>
<text x="118.2" y="149">SD5</text>
<text x="118.2" y="146.4">SC5</text>
<text x="107.4" y="151.5">A0</text>
<text x="118.2" y="154">SD6</text>
<text x="118.2" y="151.5">SC6</text>
<text x="115.2" y="160.5" transform="rotate(-90 115.2 160.5)">GND</text>
<text x="118.2" y="159.1">SD7</text>
<text x="118.2" y="156.6">SC7</text>
<text x="115.4" y="163.2">TCA9548APWR</text>
</g>
<g font-size="1.4" fill="#008484">
<text x="42.6" y="21.4">C28</text>
<text x="59.2" y="21.4">C29</text>
<text x="129.3" y="27.7">C21</text>
<text x="189" y="33.3">C22</text>
<text x="216" y="36.7">J33</text>
<text x="199.8" y="46.4" transform="rotate(-90 199.8 46.4)">JP3</text>
<text x="87.9" y="54.2">C23</text>
<text x="87.9" y="66.9">C24</text>
<text x="123.7" y="105.7">C26</text>
<text x="127.7" y="105.4">C25</text>
<text x="127.7" y="108.5">1u</text>
</g>
<g font-size="1.4">
<text x="200.5" y="34">CANH</text>
<text x="141.1" y="39.1">CAN_RX</text>
<text x="141.3" y="41.7">CAN_TX</text>
<text x="149.9" y="41.7">CAN_RX</text>
<text x="149.9" y="39.1">CAN_TX</text>
<text x="207" y="41.1">CANH</text>
<text x="207" y="43.7">CANL</text>
<text x="200.6" y="50.5">CANL</text>
</g>
<g font-size="1.4" fill="#840000">
<text x="202.4" y="41.9">CANH</text>
<text x="31.1" y="44.9">CE0\GPIO8</text>
<text x="202.5" y="44.4">CANL</text>
</g>
<g font-size="1.2" fill="#008484">
<text x="43" y="24.4">0.1u</text>
<text x="59.5" y="24.4">0.1u</text>
<text x="36.4" y="32.6">R44</text>
<text x="129.6" y="30.7">0.1u</text>
<text x="156.5" y="41.2">R25</text>
<text x="156.5" y="38.7">R24</text>
<text x="189.3" y="36.3">0.1u</text>
<text x="198.9" y="38.8">R23</text>
<text x="166.1" y="50.3">R26</text>
<text x="88.3" y="56.5">22p</text>
<text x="147.3" y="65.2">R27</text>
<text x="88.3" y="69.2">22p</text>
<text x="124" y="108.7">0.1u</text>
<text x="152.7" y="116.3">R28</text>
<text x="157.5" y="116.3">R29</text>
<text x="162.3" y="116.3">R30</text>
<text x="167.1" y="116.3">R31</text>
<text x="172" y="116.3">R32</text>
<text x="176.8" y="116.3">R33</text>
<text x="181.6" y="116.3">R34</text>
<text x="186.4" y="116.3">R35</text>
<text x="191.3" y="116.3">R36</text>
<text x="196.1" y="116.3">R37</text>
<text x="200.9" y="116.3">R38</text>
<text x="205.7" y="116.3">R39</text>
<text x="210.6" y="116.3">R40</text>
<text x="215.6" y="116.3">R41</text>
<text x="220.5" y="116.3">R42</text>
<text x="225.3" y="116.3">R43</text>
</g>
<g font-size="1.1" fill="#008484">
<text x="40.1" y="16.4">+3V3</text>
<text x="57.4" y="16.4">+5V</text>
<text x="127.5" y="22.8">+5V</text>
<text x="33.4" y="27.2">+3V3</text>
<text x="40.7" y="28.4">GND</text>
<text x="46.5" y="25.1">+3V3</text>
<text x="52.3" y="25.1">+5V</text>
<text x="57.2" y="28.4">GND</text>
<text x="187.2" y="28.4">+5V</text>
<text x="36.4" y="33.8">10k</text>
<text x="122.5" y="30.1">+5V</text>
<text x="127.3" y="34.7">GND</text>
<text x="176.3" y="30.7">+5V</text>
<text x="209.1" y="34.2">+5V</text>
<text x="162.1" y="40.7">0</text>
<text x="187" y="40.3">GND</text>
<text x="198.9" y="40.1">120</text>
<text x="162.1" y="43.3">0</text>
<text x="196.2" y="46.5" transform="rotate(-90 196.2 46.5)">C120</text>
<text x="166" y="51.5">1k</text>
<text x="208.8" y="51.5">GND</text>
<text x="215.7" y="49.1">CAN</text>
<text x="86.2" y="56.1" transform="rotate(-90 86.2 56.1)">GND</text>
<text x="145.1" y="58.6">+5V</text>
<text x="163.6" y="56.8">GND</text>
<text x="176.1" y="55.5">GND</text>
<text x="86.2" y="68.8" transform="rotate(-90 86.2 68.8)">GND</text>
<text x="147.3" y="66.5">10k</text>
<text x="122.2" y="78.4">GND</text>
<text x="121.1" y="100.8">+3V3</text>
<text x="149.6" y="107.1">+3V3</text>
<text x="112.8" y="111.2">+3V3</text>
<text x="121.7" y="112.7">GND</text>
<text x="126" y="112.4">GND</text>
<text x="152.7" y="117.5">3.9k</text>
<text x="157.5" y="117.5">3.9k</text>
<text x="162.3" y="117.5">3.9k</text>
<text x="167.1" y="117.5">3.9k</text>
<text x="172" y="117.5">3.9k</text>
<text x="176.8" y="117.5">3.9k</text>
<text x="181.6" y="117.5">3.9k</text>
<text x="186.4" y="117.5">3.9k</text>
<text x="191.3" y="117.5">3.9k</text>
<text x="196.1" y="117.5">3.9k</text>
<text x="200.9" y="117.5">3.9k</text>
<text x="205.7" y="117.5">3.9k</text>
<text x="210.6" y="117.5">3.9k</text>
<text x="215.6" y="117.5">3.9k</text>
<text x="220.5" y="117.5">3.9k</text>
<text x="225.3" y="117.5">3.9k</text>
<text x="101.1" y="156.1">GND</text>
<text x="113.3" y="167.1">GND</text>
</g>
<text font-size="1.1" x="140.3" y="69.6">MCP_RST</text>
<g font-size="1.1" fill="#840000">
<text x="67.4" y="123.3">SDA\GPIO2</text>
<text x="67.6" y="120.8">SCL\GPIO3</text>
</g>
<text font-size="1" fill="#008484" x="93.2" y="58.9">8MHz</text>
<g font-size=".7" fill="#840000">
<text x="151.7" y="120.6">TCA_SCL0</text>
<text x="156.5" y="123.2">TCA_SDA0</text>
<text x="161.4" y="125.7">TCA_SCL1</text>
<text x="166.2" y="128.3">TCA_SDA1</text>
<text x="171" y="130.8">TCA_SCL2</text>
<text x="175.8" y="133.3">TCA_SDA2</text>
<text x="180.7" y="135.9">TCA_SCL3</text>
<text x="185.5" y="138.4">TCA_SDA3</text>
<text x="190.3" y="141">TCA_SCL4</text>
<text x="195.1" y="143.5">TCA_SDA4</text>
<text x="200" y="146">TCA_SCL5</text>
<text x="204.8" y="148.6">TCA_SDA5</text>
</g>
</svg>
